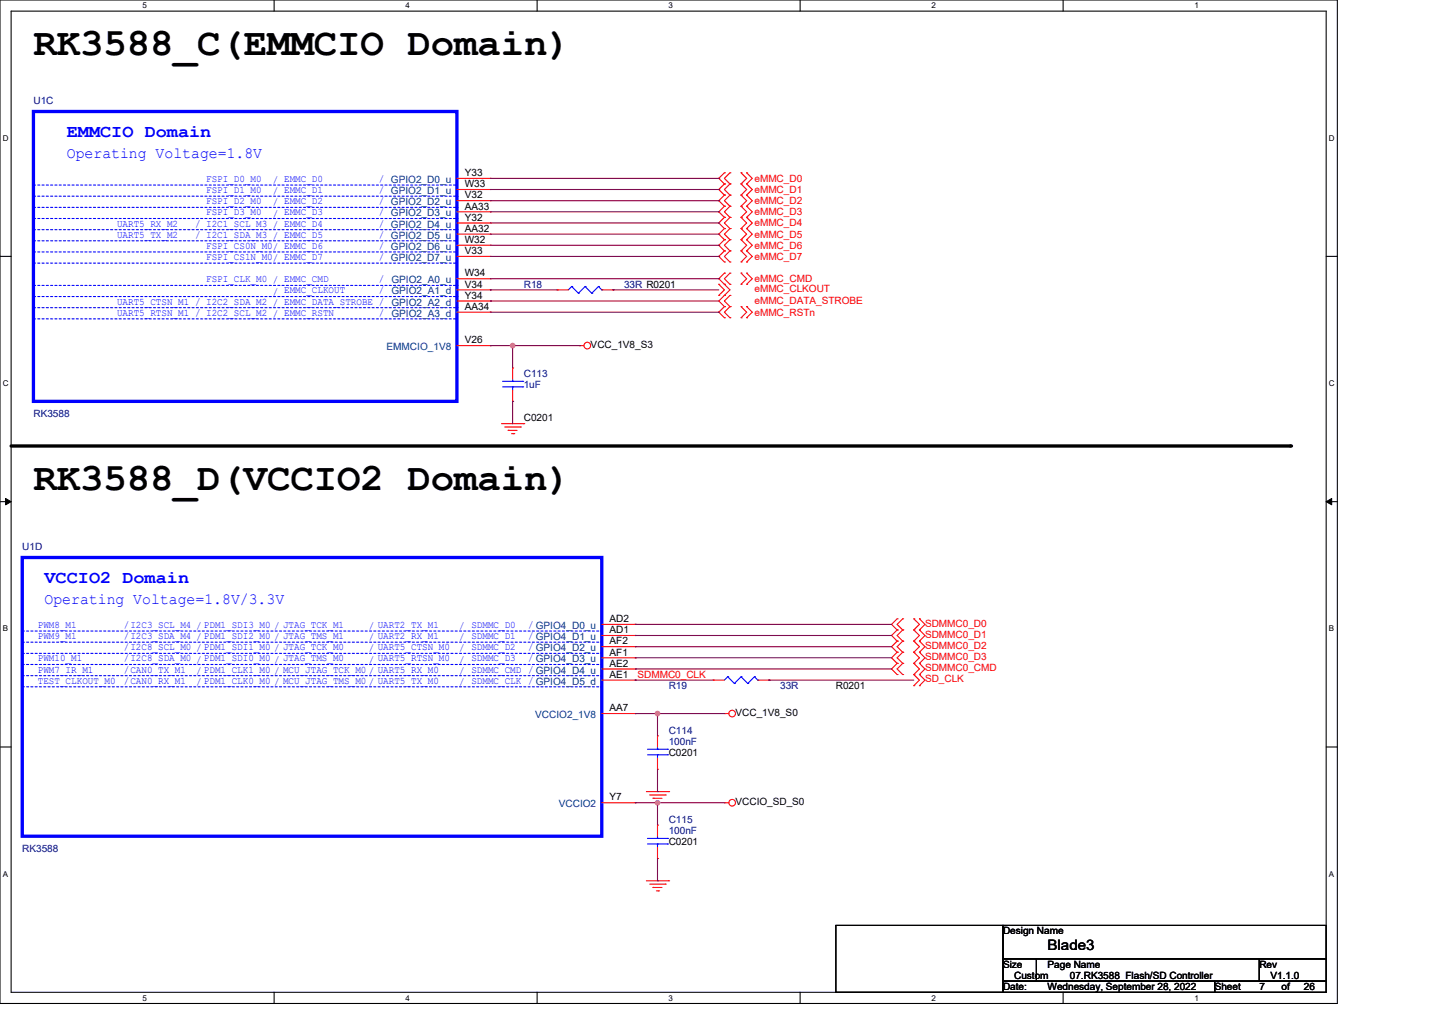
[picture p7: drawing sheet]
<svg xmlns="http://www.w3.org/2000/svg" width="297mm" height="210mm" viewBox="0 0 297 210" stroke-linecap="round" stroke-linejoin="round" font-family="sans-serif">
<path d="M0 0h277.4v208h-277.4zM2.3 2.3h272.8v203.4h-272.8z" fill="none" stroke="#000" stroke-width=".22"/>
<g fill="#fff">
<path d="M29.6 .2h.9v1.9h-.9z"/>
<path d="M29.6 205.9h.9v1.9h-.9z"/>
</g>
<path d="M56.9 0v2.3M56.9 205.7v2.3" fill="none" stroke="#000" stroke-width=".22"/>
<g fill="#fff">
<path d="M84.1 .2h.9v1.9h-.9z"/>
<path d="M84.1 205.9h.9v1.9h-.9z"/>
</g>
<path d="M111.4 0v2.3M111.4 205.7v2.3" fill="none" stroke="#000" stroke-width=".22"/>
<g fill="#fff">
<path d="M138.7 .2h.9v1.9h-.9z"/>
<path d="M138.7 205.9h.9v1.9h-.9z"/>
</g>
<path d="M165.9 0v2.3M165.9 205.7v2.3" fill="none" stroke="#000" stroke-width=".22"/>
<g fill="#fff">
<path d="M193.2 .2h.9v1.9h-.9z"/>
<path d="M193.2 205.9h.9v1.9h-.9z"/>
</g>
<path d="M220.5 0v2.3M220.5 205.7v2.3" fill="none" stroke="#000" stroke-width=".22"/>
<g fill="#fff">
<path d="M247.8 .2h.9v1.9h-.9z"/>
<path d="M247.8 205.9h.9v1.9h-.9z"/>
<path d="M.6 27.7h1.2v1.9h-1.2z"/>
<path d="M275.6 27.7h1.2v1.9h-1.2z"/>
<path d="M.6 78.6h1.2v1.8h-1.2z"/>
<path d="M275.6 78.6h1.2v1.8h-1.2z"/>
</g>
<path d="M0 53.1h2.3M275.1 53.1h2.3" fill="none" stroke="#000" stroke-width=".22"/>
<g fill="#fff">
<path d="M.6 129.4h1.1v1.9h-1.1z"/>
<path d="M275.6 129.4h1.1v1.9h-1.1z"/>
</g>
<path d="M0 104h2.3M275.1 104h2.3" fill="none" stroke="#000" stroke-width=".22"/>
<path d="M1.2 103.3l1.1 .7-1.1 .7zM275.1 104l1.1-.7v1.4z" fill="#000" stroke="#000" stroke-width=".21"/>
<g fill="#fff">
<path d="M.6 180.3h1.1v1.8h-1.1z"/>
<path d="M275.6 180.3h1.1v1.8h-1.1z"/>
</g>
<path d="M0 154.9h2.3M275.1 154.9h2.3M173.4 191.8h34.6v13.9h-34.6zM208 191.8h67.1v7h-67.1zM208 198.8h7v4.6h-7zM215 198.8h46.2v4.6h-46.2zM261.2 198.8h13.9v4.6h-13.9zM208 203.4h43.9v2.3h-43.9zM251.9 203.4h23.2v2.3h-23.2z" fill="none" stroke="#000" stroke-width=".22"/>
<path d="M2.3 92.5h265.4" fill="none" stroke="#000" stroke-width=".69"/>
<circle cx="267.7" cy="92.5" r=".34" fill="#000"/>
<g fill="none" stroke="#f00" stroke-width=".22">
<path d="M94.8 39.3h6.9M94.8 37h6.9M101.7 39.3h.1M101.7 37h.1M150.2 35.8h.1M150.2 38.1h.1M150.2 35.8l-1.1 1.2 1.1 1.1M150.2 38.1l-1.1 1.2 1.1 1.1M151.4 38.1h.1M151.4 35.8h.1M151.4 35.8l-1.2 1.2 1.2 1.1M151.4 38.1l-1.2 1.2 1.2 1.1"/>
<path d="M153.7 38.1h.1M153.7 35.8h.1M153.7 35.8l1.2 1.2-1.2 1.1M153.7 38.1l1.2 1.2-1.2 1.1M154.9 38.1h.1M154.9 35.8h.1M154.9 35.8l1.1 1.2-1.1 1.1M154.9 38.1l1.1 1.2-1.1 1.1M94.8 41.6h6.9M94.8 53.2h6.9M94.8 50.8h6.9M94.8 57.8h6.9"/>
<path d="M94.8 46.2h6.9M94.8 48.5h6.9M94.8 43.9h6.9M101.7 41.6h.1M101.7 53.2h.1M101.7 50.8h.1M101.7 57.8h.1M101.7 46.2h.1M101.7 48.5h.1M101.7 43.9h.1M149.1 58.9h.1M149.1 58.9l1.1 1.2-1.1 1.1"/>
<path d="M150.2 40.4h.1M150.2 42.8h.1M150.2 45.1h.1M150.2 56.6h.1M150.2 58.9h.1M150.2 49.7h.1M150.2 52h.1M150.2 54.3h.1M150.2 47.4h.1M150.2 42.8l-1.1 1.1 1.1 1.2M150.2 45.1l-1.1 1.1 1.1 1.2M150.2 40.4l-1.1 1.2 1.1 1.2"/>
<path d="M150.2 49.7l-1.1 1.1 1.1 1.2M150.2 56.6l-1.1 1.2 1.1 1.1M150.2 52l-1.1 1.2 1.1 1.1M150.2 58.9l1.2 1.2-1.2 1.1M150.2 47.4l-1.1 1.1 1.1 1.2M151.4 40.4h.1M151.4 42.8h.1M151.4 45.1h.1M151.4 58.9h.1M151.4 56.6h.1M151.4 52h.1M151.4 49.7h.1"/>
<path d="M151.4 54.3h.1M151.4 47.4h.1M151.4 40.4l-1.2 1.2 1.2 1.2M151.4 42.8l-1.2 1.1 1.2 1.2M151.4 47.4l-1.2 1.1 1.2 1.2M151.4 56.6l-1.2 1.2 1.2 1.1M151.4 49.7l-1.2 1.1 1.2 1.2M151.4 45.1l-1.2 1.1 1.2 1.2M151.4 52l-1.2 1.2 1.2 1.1M153.7 40.4h.1M153.7 42.8h.1M153.7 45.1h.1"/>
<path d="M153.7 58.9h.1M153.7 56.6h.1M153.7 52h.1M153.7 49.7h.1M153.7 54.3h.1M153.7 47.4h.1M153.7 40.4l1.2 1.2-1.2 1.2M153.7 47.4l1.2 1.1-1.2 1.2M153.7 42.8l1.2 1.1-1.2 1.2M153.7 56.6l1.2 1.2-1.2 1.1M153.7 45.1l1.2 1.1-1.2 1.2M153.7 49.7l1.2 1.1-1.2 1.2"/>
<path d="M153.7 52l1.2 1.2-1.2 1.1M154.9 40.4h.1M154.9 42.8h.1M154.9 45.1h.1M154.9 58.9h.1M154.9 56.6h.1M154.9 52h.1M154.9 49.7h.1M154.9 54.3h.1M154.9 47.4h.1M154.9 40.4l1.1 1.2-1.1 1.2M154.9 42.8l1.1 1.1-1.1 1.2"/>
<path d="M154.9 49.7l1.1 1.1-1.1 1.2M154.9 56.6l1.1 1.2-1.1 1.1M154.9 52l1.1 1.2-1.1 1.1M154.9 45.1l1.1 1.1-1.1 1.2M154.9 47.4l1.1 1.1-1.1 1.2M94.8 71.6h6.9M94.8 60.1h6.9M94.8 62.4h6.9M94.8 64.7h6.9M101.7 71.6h.1M101.7 60.1h.1M101.7 62.4h.1"/>
<path d="M101.7 64.7h.1M106.3 76.3h.1M106.3 76.3v2.3M115.6 60.1h.1M115.6 60.1h2.3M120.2 71.6h.1M120.2 71.6h.9M124.8 60.1h2.3M127.1 60.1h.1M149.1 61.2h.1M150.2 63.6h.1M150.2 65.9h.1"/>
<path d="M150.2 61.2h.1M150.2 63.6l-1.1 1.1 1.1 1.2M150.2 61.2l-1.1 1.2 1.1 1.2M151.4 65.9h.1M151.4 63.6h.1M151.4 61.2h.1M151.4 61.2l-1.2 1.2 1.2 1.2M151.4 63.6l-1.2 1.1 1.2 1.2M153.7 65.9h.1M153.7 63.6h.1M153.7 63.6l1.2 1.1-1.2 1.2M154.9 65.9h.1"/>
<path d="M154.9 63.6h.1M154.9 63.6l1.1 1.1-1.1 1.2M104 87.8h4.6M104.7 88.5h3.2M105.4 89.2h.1M105.4 89.2h1.8M106.1 89.9h.5M106.3 83.2h.1M106.3 80.9v2.3M106.6 89.9h.1M107.9 88.5h.1M108.6 87.8h.1"/>
<path d="M124.8 134.1h6.9M124.8 136.4h6.9M124.8 138.7h6.9M124.8 129.4h6.9M124.8 131.7h6.9M131.7 134.1h.1M131.7 136.4h.1M131.7 138.7h.1M131.7 129.4h.1M131.7 131.7h.1M186.1 137.5h.1M186.1 139.8h.1"/>
<path d="M186.1 132.9h.1M186.1 135.2h.1M186.1 128.3h.1M186.1 130.6h.1M186.1 137.5l-1.2 1.2 1.2 1.1M186.1 132.9l-1.2 1.2 1.2 1.1M186.1 135.2l-1.2 1.2 1.2 1.1M186.1 128.3l-1.2 1.1 1.2 1.2M186.1 130.6l-1.2 1.1 1.2 1.2M187.2 139.8h.1M187.2 137.5h.1M187.2 135.2h.1"/>
<path d="M187.2 132.9h.1M187.2 130.6h.1M187.2 128.3h.1M187.2 137.5l-1.1 1.2 1.1 1.1M187.2 132.9l-1.1 1.2 1.1 1.1M187.2 135.2l-1.1 1.2 1.1 1.1M187.2 128.3l-1.1 1.1 1.1 1.2M187.2 130.6l-1.1 1.1 1.1 1.2M189.5 139.8h.1M189.5 137.5h.1M189.5 135.2h.1M189.5 132.9h.1"/>
<path d="M189.5 130.6h.1M189.5 128.3h.1M189.5 137.5l1.2 1.2-1.2 1.1M189.5 132.9l1.2 1.2-1.2 1.1M189.5 130.6l1.2 1.1-1.2 1.2M189.5 135.2l1.2 1.2-1.2 1.1M189.5 128.3l1.2 1.1-1.2 1.2M189.5 139.8l1.2 1.2-1.2 1.1M190.7 139.8h.1M190.7 137.5h.1M190.7 135.2h.1M190.7 132.9h.1"/>
<path d="M190.7 130.6h.1M190.7 128.3h.1M190.7 130.6l1.1 1.1-1.1 1.2M190.7 137.5l1.1 1.2-1.1 1.1M190.7 139.8l1.1 1.2-1.1 1.1M190.7 132.9l1.1 1.2-1.1 1.1M190.7 128.3l1.1 1.1-1.1 1.2M190.7 135.2l1.1 1.2-1.1 1.1M124.8 147.9h6.9M124.8 141h6.9M131.7 141h.1M131.7 147.9h.1"/>
<path d="M136.4 152.5h.1M136.4 159.5h.1M136.4 152.5v2.4M136.4 157.2v2.3M147.9 141h.1M147.9 141h2.3M150.2 147.9h.1M150.2 147.9h1M157.2 141h2.3M159.5 141h.1M189.5 142.1h.1M190.7 142.1h.1"/>
<path d="M124.8 166.4h6.9M131.7 166.4h.1M134.1 164.1h4.6M134.7 164.8h3.3M135.4 165.5h.1M135.4 165.5h1.9M136.1 166.2h.5M136.4 171h.1M136.4 178h.1M136.4 171v2.4M136.4 175.7v2.3M136.6 166.2h.1"/>
<path d="M138 164.8h.1M138.7 164.1h.1M150.2 166.4h.1M150.2 166.4h1M134.1 182.6h4.6M134.7 183.3h3.3M135.4 184h.1M135.4 184h1.9M136.1 184.7h.5M136.6 184.7h.1M138 183.3h.1M138.7 182.6h.1"/>
<circle cx="121.8" cy="71.6" r=".69"/>
<circle cx="151.8" cy="147.9" r=".69"/>
<circle cx="151.8" cy="166.4" r=".69"/>
</g>
<g fill="none" stroke="#00f" stroke-width=".22">
<path d="M118.6 59.4h.1M118.6 59.4l-.7 .7M118.6 59.4l1.4 1.4M121.3 59.4h.1M121.3 59.4l-1.3 1.4M121.3 59.4l1.4 1.4M124.1 59.4h.1M124.1 59.4l-1.4 1.4M124.1 59.4l.7 .7M104.2 79h4.2M106.3 79h.1M106.3 78.6v.4"/>
<path d="M108.4 79h.1M120 60.8h.1M122.7 60.8h.1M124.8 60.1h.1M104.2 80.2h4.2M106.3 80.2h.1M106.3 80.2v.7M108.4 80.2h.1M134.3 156.5h4.2M134.3 155.3h4.2M136.4 155.3h.1M136.4 156.5h.1"/>
<path d="M136.4 154.9v.4M136.4 156.5v.7M138.5 156.5h.1M138.5 155.3h.1M150.9 140.3h.1M150.9 140.3l-.7 .7M150.9 140.3l1.4 1.4M152.3 141.7h.1M153.7 140.3h.1M153.7 140.3l-1.4 1.4M153.7 140.3l1.4 1.4M155.1 141.7h.1"/>
<path d="M156.5 140.3h.1M156.5 140.3l-1.4 1.4M156.5 140.3l.7 .7M157.2 141h.1M134.3 175h4.2M134.3 173.8h4.2M136.4 173.8h.1M136.4 175h.1M136.4 173.4v.4M136.4 175v.7M138.5 175h.1M138.5 173.8h.1"/>
</g>
<path d="M6.9 23.1h87.9v60.1h-87.9zM4.6 115.6h120.2v57.8h-120.2z" fill="none" stroke="#00f" stroke-width=".69"/>
<g fill="none" stroke="#00f" stroke-width=".22" stroke-dasharray=".4 .4">
<path d="M6.9 38.4h87.9M94.8 38.4h.1M6.9 59.2h87.9M6.9 54.5h87.9M6.9 43h87.9M6.9 40.7h87.9M6.9 52.2h87.9M6.9 49.9h87.9M6.9 47.6h87.9M6.9 45.3h87.9M94.8 59.2h.1M94.8 54.5h.1"/>
<path d="M94.8 43h.1M94.8 40.7h.1M94.8 52.2h.1M94.8 49.9h.1M94.8 47.6h.1M94.8 45.3h.1M6.9 66.1h87.9M6.9 61.5h87.9M6.9 63.8h87.9M94.8 66.1h.1M94.8 61.5h.1M94.8 63.8h.1"/>
<path d="M4.6 137.8h120M4.6 135.4h120M4.6 133.1h120M4.6 130.8h120M124.6 137.8h.1M124.6 135.4h.1M124.6 133.1h.1M124.6 130.8h.1M4.6 140.1h120M4.6 142.4h120M124.6 140.1h.1M124.6 142.4h.1"/>
</g>
<g fill="none" stroke="#800040" stroke-width=".22">
<path d="M101.7 37h47.4M101.7 39.3h47.4M149.1 37h.1M149.1 39.3h.1M101.7 41.6h47.4M101.7 43.9h47.4M101.7 50.8h47.4M101.7 57.8h47.4M101.7 46.2h47.4M101.7 48.5h47.4M101.7 53.2h47.4M149.1 41.6h.1"/>
<path d="M149.1 43.9h.1M149.1 50.8h.1M149.1 57.8h.1M149.1 46.2h.1M149.1 48.5h.1M149.1 53.2h.1M101.7 71.6h.1M101.7 62.4h.1M101.7 60.1h.1M101.7 71.6h18.5M101.7 62.4h47.4M101.7 60.1h13.9"/>
<path d="M101.7 64.7h47.4M106.3 71.6h.1M106.3 71.6v4.7M120.2 71.6h.1M127.1 60.1h.1M127.1 60.1h22M149.1 64.7h.1M106.3 83.2h.1M106.3 83.2v4.6M131.7 138.7h.1M131.7 129.4h.1M131.7 131.7h.1"/>
<path d="M131.7 134.1h.1M131.7 136.4h.1M131.7 138.7h53.2M131.7 129.4h53.2M131.7 131.7h53.2M131.7 134.1h53.2M131.7 136.4h53.2M131.7 147.9h.1M131.7 141h.1M131.7 147.9h18.5M131.7 141h16.2M136.4 147.9h.1"/>
<path d="M136.4 147.9v4.6M136.4 159.5v4.6M159.5 141h.1M159.5 141h30M131.7 166.4h.1M131.7 166.4h18.5M136.4 166.4h.1M136.4 164.1h.1M136.4 166.4v4.6M136.4 178v4.6M136.4 182.6h.1"/>
</g>
<g fill="#f0f" stroke="#f0f" stroke-width=".22">
<circle cx="136.4" cy="166.4" r=".46"/>
<circle cx="106.3" cy="71.6" r=".46"/>
<circle cx="136.4" cy="147.9" r=".46"/>
</g>
<g font-size="8.1">
<text x="6.9" y="11.3">RK3588_C(EMMCIO Domain)</text>
<text x="6.9" y="101.5">RK3588_D(VCCIO2 Domain)</text>
</g>
<g font-size="3.7" fill="#00f">
<text x="13.9" y="28.5">EMMCIO Domain</text>
<text x="9.2" y="121">VCCIO2 Domain</text>
</g>
<g font-size="3.2" fill="#00f">
<text x="13.9" y="32.7">Operating Voltage=1.8V</text>
<text x="9.2" y="125.2">Operating Voltage=1.8V/3.3V</text>
</g>
<text font-size="3" x="217.3" y="196.9">Blade3</text>
<g font-size="2.1" fill="#000080">
<text x="6.9" y="21.5">U1C</text>
<text x="108.6" y="59.6">R18</text>
<text x="129.4" y="59.6">33R R0201</text>
<text x="108.6" y="78.1">C113</text>
<text x="108.6" y="80.4">1uF</text>
<text x="6.9" y="86.5">RK3588</text>
<text x="4.6" y="114">U1D</text>
<text x="138.7" y="142.9">R19</text>
<text x="161.8" y="142.9">33R</text>
<text x="138.7" y="152.1">C114</text>
<text x="138.7" y="154.4">100nF</text>
<text x="138.7" y="170.6">C115</text>
<text x="138.7" y="172.9">100nF</text>
<text x="4.6" y="176.6">RK3588</text>
</g>
<g font-size="2.1" fill="#00f">
<text x="42.8" y="40">FSPI_D1_M0</text>
<text x="42.8" y="37.7">FSPI_D0_M0</text>
<text x="56.6" y="40.3">/ EMMC_D1</text>
<text x="56.6" y="37.9">/ EMMC_D0</text>
<text x="78.6" y="40">/ GPIO2_D1_u</text>
<text x="78.6" y="37.7">/ GPIO2_D0_u</text>
<text x="24.3" y="47">UART5_RX_M2</text>
<text x="40.4" y="47">/ I2C1_SCL_M3 / EMMC_D4</text>
<text x="42.8" y="42.3">FSPI_D2_M0</text>
<text x="42.8" y="44.7">FSPI_D3_M0</text>
<text x="56.6" y="44.9">/ EMMC_D3</text>
<text x="56.6" y="42.6">/ EMMC_D2</text>
<text x="78.6" y="42.3">/ GPIO2_D2_u</text>
<text x="78.6" y="47">/ GPIO2_D4_u</text>
<text x="78.6" y="44.7">/ GPIO2_D3_u</text>
<text x="24.3" y="49.3">UART5_TX_M2</text>
<text x="40.4" y="49.3">/ I2C1_SDA_M3 / EMMC_D5</text>
<text x="42.8" y="53.9">FSPI_CS1N_M0/ EMMC_D7</text>
<text x="42.8" y="51.6">FSPI_CS0N_M0/ EMMC_D6</text>
<text x="78.6" y="53.9">/ GPIO2_D7_u</text>
<text x="78.6" y="51.6">/ GPIO2_D6_u</text>
<text x="78.6" y="49.3">/ GPIO2_D5_u</text>
<text x="42.8" y="58.5">FSPI_CLK_M0 / EMMC_CMD</text>
<text x="78.6" y="58.5">/</text>
<text x="24.3" y="63.1">UART5_CTSN_M1 / I2C2_SDA_M2 / EMMC_DATA_STROBE /</text>
<text x="24.3" y="65.4">UART5_RTSN_M1 / I2C2_SCL_M2 / EMMC_RSTN</text>
<text x="56.6" y="61.1">/ EMMC_CLKOUT</text>
<text x="78.6" y="65.4">/</text>
<text x="78.6" y="60.8">/</text>
<text x="7.9" y="130.2">PWM8_M1</text>
<text x="25.7" y="130.2">/I2C3_SCL_M4 / PDM1_SDI3_M0 / JTAG_TCK_M1</text>
<text x="76.5" y="130.4">/ UART2_TX_M1</text>
<text x="95.2" y="130.4">/ SDMMC_D0</text>
<text x="109.6" y="130.2">/ GPIO4_D0_u</text>
<text x="7.9" y="132.5">PWM9_M1</text>
<text x="7.9" y="137.1">PWM10_M1</text>
<text x="25.7" y="137.1">/I2C8_SDA_M0 / PDM1_SDI0_M0 / JTAG_TMS_M0</text>
<text x="25.7" y="132.5">/I2C3_SDA_M4 / PDM1_SDI2_M0 / JTAG_TMS_M1</text>
<text x="25.7" y="134.8">/I2C8_SCL_M0 / PDM1_SDI1_M0 / JTAG_TCK_M0</text>
<text x="76.5" y="132.7">/ UART2_RX_M1</text>
<text x="76.5" y="137.3">/ UART5_RTSN_M0</text>
<text x="76.5" y="135">/ UART5_CTSN_M0</text>
<text x="95.2" y="132.7">/ SDMMC_D1</text>
<text x="95.2" y="137.3">/ SDMMC_D3</text>
<text x="95.2" y="135">/ SDMMC_D2</text>
<text x="109.6" y="134.8">/ GPIO4_D2_u</text>
<text x="109.6" y="137.1">/ GPIO4_D3_u</text>
<text x="109.6" y="132.5">/ GPIO4_D1_u</text>
<text x="7.9" y="141.7">TEST_CLKOUT_M0</text>
<text x="7.9" y="139.4">PWM7_IR_M1</text>
<text x="25.7" y="141.7">/CAN0_RX_M1</text>
<text x="25.7" y="139.4">/CAN0_TX_M1</text>
<text x="40.7" y="139.6">/ PDM1_CLK1_M0 / MCU_JTAG_TCK_M0 / UART5_RX_M0</text>
<text x="40.7" y="142">/ PDM1_CLK0_M0 / MCU_JTAG_TMS_M0 / UART5_TX_M0</text>
<text x="95.2" y="139.6">/ SDMMC_CMD / GPIO4_D4_u</text>
<text x="95.2" y="142">/ SDMMC_CLK / GPIO4_D5_d</text>
</g>
<g font-size="2.1">
<text x="96.4" y="41.1">V32</text>
<text x="96.4" y="38.8">W33</text>
<text x="96.4" y="36.5">Y33</text>
<text x="96.4" y="45.8">Y32</text>
<text x="96.4" y="43.4">AA33</text>
<text x="96.4" y="52.7">V33</text>
<text x="96.4" y="50.4">W32</text>
<text x="96.4" y="48.1">AA32</text>
<text x="96.4" y="59.6">V34</text>
<text x="96.4" y="57.3">W34</text>
<text x="96.4" y="61.9">Y34</text>
<text x="96.4" y="64.2">AA34</text>
<text x="96.4" y="71.2">V26</text>
<text x="122.5" y="72.1">VCC_1V8_S3</text>
<text x="108.6" y="87.4">C0201</text>
<text x="126.4" y="129">AD2</text>
<text x="126.4" y="131.3">AD1</text>
<text x="126.4" y="133.6">AF2</text>
<text x="126.4" y="135.9">AF1</text>
<text x="126.4" y="138.2">AE2</text>
<text x="126.4" y="140.5">AE1</text>
<text x="173.4" y="142.9">R0201</text>
<text x="126.4" y="147.4">AA7</text>
<text x="152.5" y="148.4">VCC_1V8_S0</text>
<text x="138.7" y="156.7">C0201</text>
<text x="126.4" y="165.9">Y7</text>
<text x="152.5" y="166.9">VCCIO_SD_S0</text>
<text x="138.7" y="175.2">C0201</text>
<text x="208" y="193.7">Design Name</text>
<text x="208" y="200.6">Size</text>
<text x="210.3" y="202.9">Custom</text>
<text x="217.3" y="200.6">Page Name</text>
<text x="221.9" y="202.9">07.RK3588_Flash/SD Controller</text>
<text x="261.2" y="200.6">Rev</text>
<text x="263.5" y="202.9">V1.1.0</text>
<text x="208" y="205.3">Date:</text>
<text x="217.3" y="205.3">Wednesday, September 28, 2022</text>
<text x="251.9" y="205.3">Sheet</text>
<text x="261.2" y="205.3">7</text>
<text x="265.8" y="205.3">of</text>
<text x="270.4" y="205.3">26</text>
</g>
<g font-size="2.1" fill="#f00">
<text x="156.5" y="37.7">eMMC_D0</text>
<text x="156.5" y="40">eMMC_D1</text>
<text x="156.5" y="42.3">eMMC_D2</text>
<text x="156.5" y="44.6">eMMC_D3</text>
<text x="156.5" y="46.9">eMMC_D4</text>
<text x="156.5" y="51.6">eMMC_D6</text>
<text x="156.5" y="53.9">eMMC_D7</text>
<text x="156.5" y="49.2">eMMC_D5</text>
<text x="156.5" y="58.5">eMMC_CMD</text>
<text x="156.5" y="65.4">eMMC_RSTn</text>
<text x="156.5" y="63.1">eMMC_DATA_STROBE</text>
<text x="156.5" y="60.6">eMMC_CLKOUT</text>
<text x="191.8" y="129.9">SDMMC0_D0</text>
<text x="191.8" y="134.5">SDMMC0_D2</text>
<text x="191.8" y="136.8">SDMMC0_D3</text>
<text x="191.8" y="132.2">SDMMC0_D1</text>
<text x="132.2" y="140.5">SDMMC0_CLK</text>
<text x="191.8" y="139.2">SDMMC0_CMD</text>
<text x="191.8" y="141.5">SD_CLK</text>
</g>
<g font-size="2.1" fill="#004080">
<text x="81.2" y="58.7">GPIO2_A0_u</text>
<text x="81.2" y="61">GPIO2_A1_d</text>
<text x="81.2" y="63.3">GPIO2_A2_d</text>
<text x="81.2" y="65.7">GPIO2_A3_d</text>
<text x="80.2" y="72.6">EMMCIO_1V8</text>
<text x="111" y="148.9">VCCIO2_1V8</text>
<text x="115.9" y="167.4">VCCIO2</text>
</g>
<g font-size="1.7">
<text x="29.6" y="1.7">5</text>
<text x="84.1" y="1.7">4</text>
<text x="138.7" y="1.7">3</text>
<text x="193.2" y="1.7">2</text>
<text x="247.8" y="1.7">1</text>
<text x=".6" y="29.2">D</text>
<text x="275.6" y="29.2">D</text>
<text x=".6" y="80.1">C</text>
<text x="275.6" y="80.1">C</text>
<text x=".6" y="130.9">B</text>
<text x="275.6" y="130.9">B</text>
<text x=".6" y="181.8">A</text>
<text x="275.6" y="181.8">A</text>
<text x="29.6" y="207.4">5</text>
<text x="84.1" y="207.4">4</text>
<text x="138.7" y="207.4">3</text>
<text x="193.2" y="207.4">2</text>
<text x="247.8" y="207.4">1</text>
</g>
</svg>
